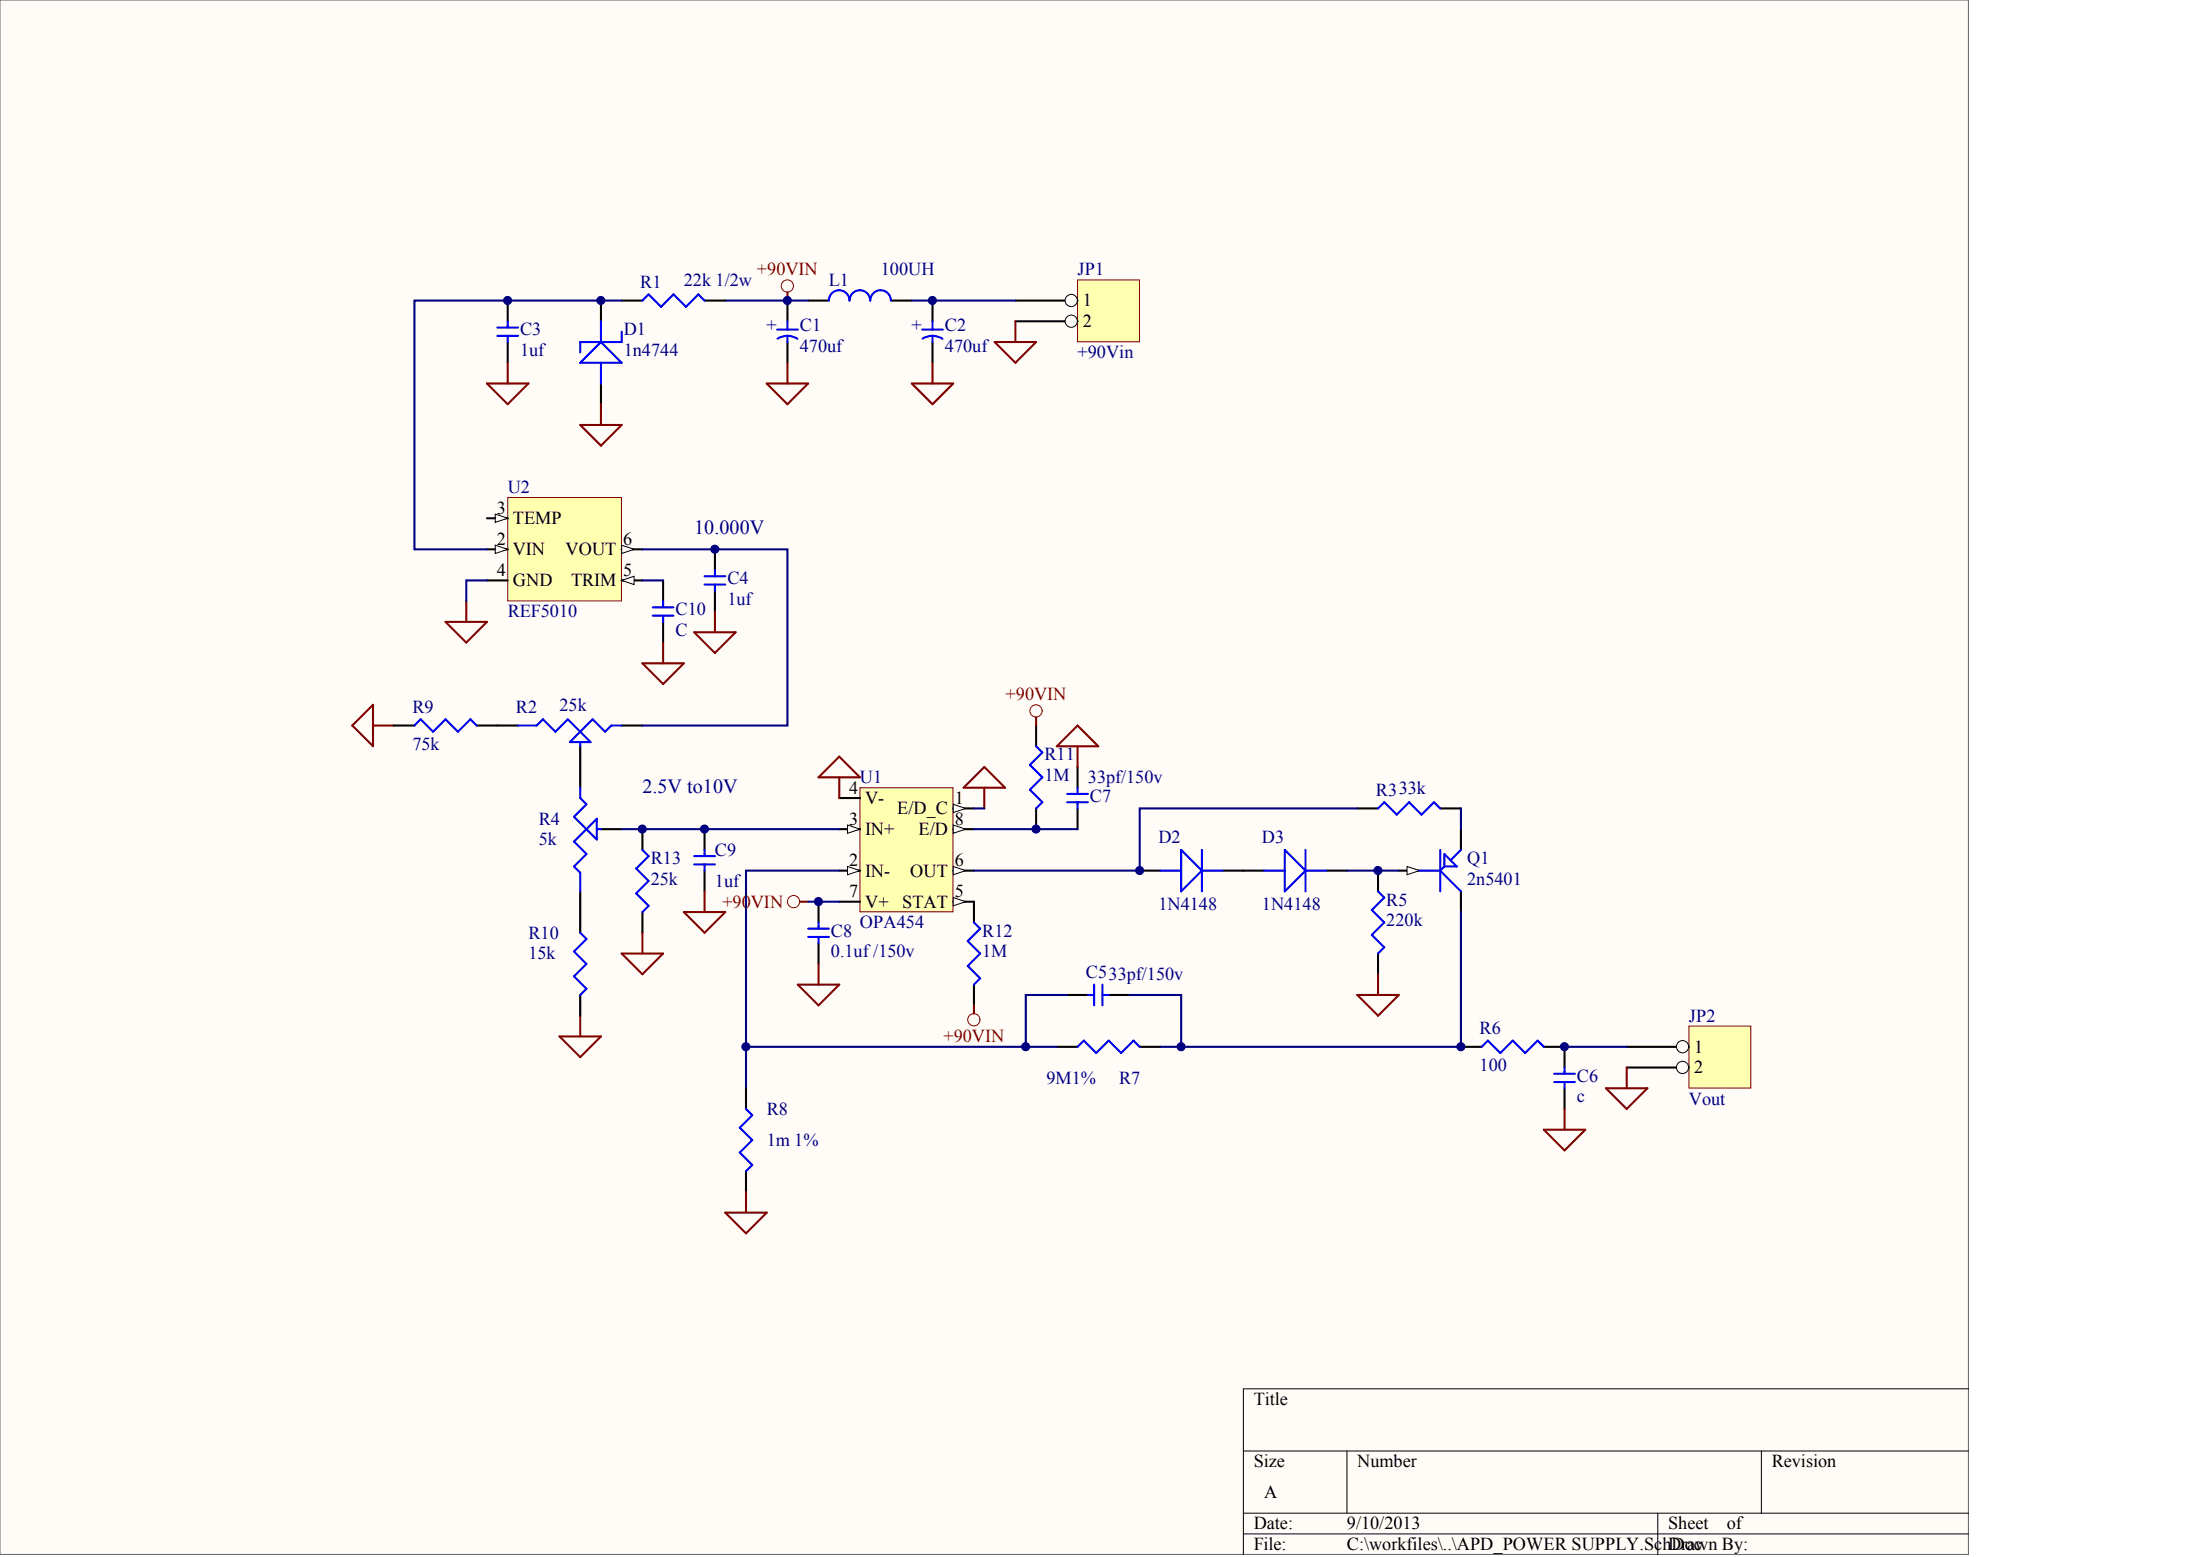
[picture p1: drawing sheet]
<svg xmlns="http://www.w3.org/2000/svg" width="840mm" height="594mm" viewBox="0 0 840 594" stroke-linecap="round" stroke-linejoin="round" font-family="sans-serif">
<path d="M0 0h751.2v593.1h-751.2z" fill="#fffcf8" stroke="#696969" stroke-width=".38"/>
<path d="M751.3 529.9h-276.8v63.3M474.5 553.6h276.8M514.1 553.6v23.8M672.2 553.6v23.8M474.5 577.4h276.8M632.7 577.4v15.8M474.5 585.3h276.8" fill="none" stroke="#000" stroke-width=".38"/>
<path d="M328.2 300.6h35.5v47.3h-35.5z" fill="#ffffb0" stroke="#800000" stroke-width=".38"/>
<path d="M320.3 332.2h7.9" fill="none" stroke="#000" stroke-width=".79"/>
<path d="M323.5 330.6l4.7 1.6-4.7 1.6z" fill="#fffcf8" stroke="#000" stroke-width=".38"/>
<path d="M320.3 316.4h7.9" fill="none" stroke="#000" stroke-width=".79"/>
<path d="M323.5 314.8l4.7 1.6-4.7 1.6z" fill="#fffcf8" stroke="#000" stroke-width=".38"/>
<path d="M363.8 332.2h7.9" fill="none" stroke="#000" stroke-width=".79"/>
<path d="M363.8 330.6l4.7 1.6-4.7 1.6z" fill="#fffcf8" stroke="#000" stroke-width=".38"/>
<path d="M320.3 304.5h7.9M320.3 344.1h7.9M363.8 344.1h7.9" fill="none" stroke="#000" stroke-width=".79"/>
<path d="M363.8 342.5l4.7 1.6-4.7 1.5z" fill="#fffcf8" stroke="#000" stroke-width=".38"/>
<path d="M363.8 308.5h7.9" fill="none" stroke="#000" stroke-width=".79"/>
<path d="M363.8 306.9l4.7 1.6-4.7 1.5z" fill="#fffcf8" stroke="#000" stroke-width=".38"/>
<path d="M363.8 316.4h7.9" fill="none" stroke="#000" stroke-width=".79"/>
<path d="M363.8 314.8l4.7 1.6-4.7 1.6z" fill="#fffcf8" stroke="#000" stroke-width=".38"/>
<path d="M193.8 189.8h43.4v39.5h-43.4z" fill="#ffffb0" stroke="#800000" stroke-width=".38"/>
<path d="M185.8 209.6h8" fill="none" stroke="#000" stroke-width=".79"/>
<path d="M189 208l4.8 1.6-4.8 1.6z" fill="#fffcf8" stroke="#000" stroke-width=".38"/>
<path d="M185.8 197.7h8" fill="none" stroke="#000" stroke-width=".79"/>
<path d="M189 196.2l4.8 1.5-4.8 1.6z" fill="#fffcf8" stroke="#000" stroke-width=".38"/>
<path d="M237.3 209.6h7.9" fill="none" stroke="#000" stroke-width=".79"/>
<path d="M237.3 208l4.7 1.6-4.7 1.6z" fill="#fffcf8" stroke="#000" stroke-width=".38"/>
<path d="M185.8 221.5h8M237.3 221.5h7.9" fill="none" stroke="#000" stroke-width=".79"/>
<path d="M237.3 221.5l4.7-1.6v3.1z" fill="#fffcf8" stroke="#000" stroke-width=".38"/>
<path d="M170 237.3h15.8l-7.9 7.9zM177.9 229.4v7.9" fill="none" stroke="#800000" stroke-width=".79"/>
<path d="M185.8 221.5h-7.9v7.9" fill="none" stroke="#000080" stroke-width=".79"/>
<path d="M411.2 106.8h23.7v23.6h-23.7z" fill="#ffffb0" stroke="#800000" stroke-width=".38"/>
<path d="M387.5 114.7h23.7" fill="none" stroke="#000" stroke-width=".79"/>
<circle cx="408.8" cy="114.7" r="2.33" fill="#fffcf8" stroke="#000" stroke-width=".38"/>
<path d="M387.5 122.6h23.7" fill="none" stroke="#000" stroke-width=".79"/>
<circle cx="408.8" cy="122.6" r="2.33" fill="#fffcf8" stroke="#000" stroke-width=".38"/>
<g fill="none" stroke="#800000" stroke-width=".79">
<path d="M193.8 138.4v7.9M300.5 138.4v7.9M355.9 138.4v7.9M379.6 130.5h15.8l-7.9 7.9zM387.5 122.6v7.9M185.8 146.3h15.9l-7.9 7.9zM229.3 154.2v7.9M292.6 146.3h15.8l-7.9 7.9zM348 146.3h15.8l-7.9 7.9zM221.4 162.1h15.9l-8 8zM272.8 233.3v7.9M264.9 241.2h15.9l-8 7.9z"/>
<path d="M142.4 268.9v15.8l-8-7.9zM142.4 276.8h7.9M261 348h15.8l-7.9 7.9zM268.9 340.1v7.9M213.5 395.5h15.8l-7.9 7.9zM221.4 387.5v8M284.7 454.8v7.9M276.8 462.7h15.8l-7.9 7.9z"/>
</g>
<g fill="none" stroke="#000" stroke-width=".79">
<path d="M193.8 114.7v7.9M229.3 114.7v7.9M237.3 114.7h7.9M268.9 114.7h7.9M300.5 114.7v7.9M308.4 114.7h7.9M340.1 114.7h7.9M355.9 114.7v7.9M193.8 130.5v7.9M300.5 130.5v7.9M355.9 130.5v7.9M229.3 146.3v7.9"/>
<path d="M272.8 209.6v7.9M272.8 225.4v7.9M189.8 276.8h7.9M237.3 276.8h7.9M221.4 284.7v15.9M229.3 316.4h8M268.9 316.4v7.9M518 308.5h7.9M549.6 308.5h7.9M268.9 332.2v7.9M435 332.2h7.9M466.6 332.2h15.8"/>
<path d="M506.1 332.2h8M533.8 332.2h7.9M221.4 340.1v7.9M403.3 399.4h7.9M435 399.4h7.9M284.7 415.2v7.9M284.7 446.9v7.9"/>
</g>
<g fill="none" stroke="#00f" stroke-width=".79">
<path d="M245.2 114.7l2.3-2.4 4.8 4.8 4.7-4.8 4.8 4.8 4.7-4.8 2.4 2.4M340 114.7a3.9 3.9 0 0 0-3.9-4 3.9 3.9 0 0 0-3.9 4 4 4 0 0 0-4-4 4 4 0 0 0-4 4 4 4 0 0 0-3.9-4 4 4 0 0 0-4 4M189.8 125h7.9M189.8 128.1h7.9M193.8 122.6v2.4M193.8 128.1v2.4M229.3 130.5l8 7.9h-15.9zM229.3 122.6v7.9M229.3 138.4v7.9M237.3 126.6v3.9h-15.9v4M296.6 125.8h7.9M300.5 128.1l1.7 .3 2.1 .9"/>
<path d="M300.5 128.1l-2.2 .4-1.6 .7M300.5 122.6v3.2M300.5 128.1v2.4M351.9 125.8h7.9M355.9 128.1l2.2 .4 1.6 .8M355.9 128.1l-2.3 .4-1.5 .7M355.9 122.6v3.2M355.9 128.1v2.4M268.9 219.9h7.9M272.8 217.5v2.4M268.9 223h7.9M272.8 223v2.4"/>
<path d="M197.7 276.8h7.1l2.4-2.3 4.7 4.7 4.8-4.7 8.7 8.7h-7.9l8.7-8.7 4.7 4.7 2.4-2.4h4M221.4 283.2v1.5M221.4 300.6v3.9l2.4 2.4-4.7 4.7 8.7 8.7v-7.9l-8.7 8.7 4.7 4.8-4.7 4.7 2.3 2.4v7.1M227.8 316.4h1.5M525.9 308.5l2.4-2.4 4.7 4.7 4.8-4.7 4.7 4.7 4.8-4.7 2.3 2.4M264.9 326.7h7.9M264.9 329.8h7.9M268.9 324.3v2.4M268.9 329.8v2.4M442.9 332.2h7.9M450.8 324.3l7.9 7.9-7.9 7.9zM458.7 324.3v15.8"/>
<path d="M458.7 332.2h7.9M482.4 332.2h7.9M490.3 324.3l7.9 7.9-7.9 7.9zM498.2 332.2h7.9M498.2 324.3v15.8M411.2 399.4l2.4-2.4 4.8 4.8 4.7-4.8 4.7 4.8 4.8-4.8 2.4 2.4M284.7 423.1l2.4 2.4-4.8 4.8 4.8 4.7-4.8 4.7 4.8 4.8-2.4 2.4"/>
</g>
<path d="M276.8 114.7h31.6M348 114.7h39.5M320.3 332.2h-35.6v83" fill="none" stroke="#000080" stroke-width=".79"/>
<path d="M537 330.6l4.7 1.6-4.7 1.6z" fill="#fffcf8" stroke="#000" stroke-width=".38"/>
<path d="M557.5 316.4v7.9M525.9 332.2v7.9M557.5 340.1v7.9M407.3 379.6h7.9M423.1 379.6h7.9M525.9 363.8v7.9M557.5 399.4h8M589.2 399.4h7.9v7.9M597.1 415.2v7.9" fill="none" stroke="#000" stroke-width=".79"/>
<g fill="none" stroke="#00f" stroke-width=".79">
<path d="M541.7 332.2h7.9M549.6 324.3v15.8M549.6 332.2l7.9 7.9M551.2 325.9l4.8 4.7h-4.8zM551.2 330.6l-1.6 1.6M557.5 324.3l-3.9 3.9M525.9 340.1l2.4 2.4-4.8 4.7 4.8 4.8-4.8 4.7 4.8 4.7-2.4 2.4M415.2 379.6h2.4M417.6 375.7v7.9M420.7 379.6h2.4M420.7 375.7v7.9M565.5 399.4l2.3-2.4 4.8 4.8 4.7-4.8 4.8 4.8 4.7-4.8 2.4 2.4"/>
<path d="M593.1 409.7h7.9M593.1 412.9h7.9M597.1 407.3v2.4M597.1 412.9v2.3"/>
</g>
<path d="M518 308.5h-83v23.7h-63.3M557.5 308.5v7.9M514.1 332.2h19.7M407.3 379.6h-15.8v19.8" fill="none" stroke="#000080" stroke-width=".79"/>
<path d="M518 379.6h15.8l-7.9 7.9zM525.9 371.7v7.9M589.2 431h15.8l-7.9 8zM597.1 423.1v7.9" fill="none" stroke="#800000" stroke-width=".79"/>
<path d="M644.5 391.5h23.7v23.7h-23.7z" fill="#ffffb0" stroke="#800000" stroke-width=".38"/>
<path d="M620.8 399.4h23.7" fill="none" stroke="#000" stroke-width=".79"/>
<circle cx="642.1" cy="399.4" r="2.33" fill="#fffcf8" stroke="#000" stroke-width=".38"/>
<path d="M620.8 407.3h23.7" fill="none" stroke="#000" stroke-width=".79"/>
<circle cx="642.1" cy="407.3" r="2.33" fill="#fffcf8" stroke="#000" stroke-width=".38"/>
<path d="M237.3 114.7h-79.1v94.9h27.6M245.2 209.6h55.3v67.2h-55.3M245.2 221.5h7.9M237.3 316.4h83M371.7 308.5h4M371.7 316.4h39.5M308.4 344.1h11.9M557.5 348v51.4h-114.6M431 379.6h19.8v19.8M284.7 399.4h118.6M597.1 399.4h23.7" fill="none" stroke="#000080" stroke-width=".79"/>
<g fill="none" stroke="#800000" stroke-width=".79">
<path d="M300.5 111.5v3.2M245.2 253.1h15.8l-7.9 7.9zM253.1 245.2v7.9M395.4 273.7v3.1M411.2 276.8l8 7.9h-15.9zM320.3 288.7l7.9 7.9h-15.8zM320.3 296.6v7.9M375.7 292.6l7.9 8h-15.9zM411.2 284.7v7.9M375.7 300.6v7.9M245.2 355.9v7.9M305.3 344.1h3.1"/>
<path d="M237.3 363.8h15.8l-7.9 7.9zM304.5 375.7h15.8l-7.9 7.9zM312.4 367.8v7.9M371.7 383.6v3.2M612.9 415.2h15.8l-7.9 7.9zM620.8 407.3v7.9"/>
</g>
<g fill="none" stroke="#000" stroke-width=".79">
<path d="M253.1 221.5v7.9M253.1 237.3v7.9M150.3 276.8h7.9M181.9 276.8h7.9M395.4 276.8v7.9M411.2 292.6v8M245.2 316.4v7.9M395.4 308.5v7.9M411.2 308.5v7.9M221.4 348v7.9M245.2 348v7.9M312.4 344.1v7.9"/>
<path d="M312.4 359.9v7.9M371.7 344.1v7.9M221.4 379.6v7.9M371.7 375.7v7.9"/>
</g>
<g fill="none" stroke="#00f" stroke-width=".79">
<path d="M249.1 234.9h7.9M249.1 231.7h7.9M253.1 229.4v2.3M253.1 234.9v2.4M158.2 276.8l2.3-2.3 4.8 4.7 4.7-4.7 4.8 4.7 4.7-4.7 2.4 2.3M395.4 284.7l2.4 2.4-4.7 4.8 4.7 4.7-4.7 4.7 4.7 4.8-2.4 2.4M407.3 306.1h7.9M407.3 302.9h7.9M411.2 300.6v2.3M411.2 306.1v2.4M245.2 324.3l2.3 2.4-4.7 4.7 4.7 4.7-4.7 4.8 4.7 4.7-2.3 2.4M221.4 355.9l2.4 2.4-4.7 4.7 4.7 4.8-4.7 4.7 4.7 4.8-2.4 2.3"/>
<path d="M308.4 354.3h7.9M308.4 357.5h7.9M312.4 352v2.3M312.4 357.5v2.4M371.7 352l2.4 2.3-4.8 4.8 4.8 4.7-4.8 4.8 4.8 4.7-2.4 2.4"/>
</g>
<g fill="none" stroke="#800000" stroke-width=".38">
<circle cx="300.5" cy="109.1" r="2.33"/>
<circle cx="395.4" cy="271.2" r="2.33"/>
<circle cx="302.9" cy="344" r="2.33"/>
<circle cx="371.7" cy="389.1" r="2.33"/>
</g>
<g fill="#000080" stroke="#000080" stroke-width=".38">
<circle cx="193.7" cy="114.7" r="1.54"/>
<circle cx="229.3" cy="114.7" r="1.54"/>
<circle cx="245.1" cy="316.3" r="1.54"/>
<circle cx="268.8" cy="316.3" r="1.54"/>
<circle cx="272.8" cy="209.6" r="1.54"/>
<circle cx="284.7" cy="399.4" r="1.54"/>
<circle cx="300.5" cy="114.7" r="1.54"/>
<circle cx="312.3" cy="344" r="1.54"/>
<circle cx="355.8" cy="114.7" r="1.54"/>
<circle cx="391.4" cy="399.4" r="1.54"/>
<circle cx="395.4" cy="316.3" r="1.54"/>
<circle cx="434.9" cy="332.1" r="1.54"/>
<circle cx="450.7" cy="399.4" r="1.54"/>
<circle cx="525.9" cy="332.1" r="1.54"/>
<circle cx="557.5" cy="399.4" r="1.54"/>
<circle cx="597.1" cy="399.4" r="1.54"/>
</g>
<g font-size="7.7" fill="#000080">
<text x="264.9" y="203.8">10.000V</text>
<text x="245.2" y="302.6">2.5V to10V</text>
</g>
<g font-size="7" fill="#800000">
<text x="288.9" y="105.1">+90VIN</text>
<text x="383.8" y="267.2">+90VIN</text>
<text x="275.7" y="346.3">+90VIN</text>
<text x="360.1" y="397.7">+90VIN</text>
</g>
<g font-size="7" fill="#000080">
<text x="336.1" y="105.1">100UH</text>
<text x="411.2" y="105.1">JP1</text>
<text x="244.4" y="109.8">R1</text>
<text x="261" y="109">22k 1/2w</text>
<text x="316.3" y="109">L1</text>
<text x="198.5" y="128">C3</text>
<text x="238" y="128">D1</text>
<text x="292.5" y="126.4">+</text>
<text x="305.3" y="126.4">C1</text>
<text x="347.9" y="126.4">+</text>
<text x="360.6" y="126.4">C2</text>
<text x="198.5" y="135.9">1uf</text>
<text x="238" y="135.9">1n4744</text>
<text x="305.3" y="134.3">470uf</text>
<text x="360.6" y="134.3">470uf</text>
<text x="411.2" y="136.7">+90Vin</text>
<text x="193.8" y="188.1">U2</text>
<text x="277.6" y="222.9">C4</text>
<text x="277.6" y="230.8">1uf</text>
<text x="193.8" y="235.6">REF5010</text>
<text x="257.8" y="234.8">C10</text>
<text x="257.8" y="242.7">C</text>
<text x="157.4" y="272">R9</text>
<text x="196.9" y="272">R2</text>
<text x="213.5" y="271.2">25k</text>
<text x="157.4" y="286.2">75k</text>
<text x="398.6" y="290.1">R11</text>
<text x="328.2" y="298.8">U1</text>
<text x="398.6" y="298.1">1M</text>
<text x="415.2" y="298.8">33pf/150v</text>
<text x="416" y="306">C7</text>
<text x="525.1" y="303.6">R333k</text>
<text x="205.6" y="314.7">R4</text>
<text x="205.6" y="322.6">5k</text>
<text x="442.1" y="321.8">D2</text>
<text x="481.6" y="321.8">D3</text>
<text x="248.3" y="329.7">R13</text>
<text x="272.8" y="326.5">C9</text>
<text x="559.9" y="329.7">Q1</text>
<text x="248.3" y="337.6">25k</text>
<text x="272.8" y="338.4">1uf</text>
<text x="559.9" y="337.6">2n5401</text>
<text x="442.1" y="347.1">1N4148</text>
<text x="481.6" y="347.1">1N4148</text>
<text x="529.1" y="345.5">R5</text>
<text x="529.1" y="353.4">220k</text>
<text x="201.7" y="358.2">R10</text>
<text x="317.1" y="357.4">C8</text>
<text x="328.2" y="354.2">OPA454</text>
<text x="374.9" y="357.4">R12</text>
<text x="317.1" y="365.3">0.1uf /150v</text>
<text x="374.9" y="365.3">1M</text>
<text x="201.7" y="366.1">15k</text>
<text x="414.4" y="373.2">C533pf/150v</text>
<text x="644.5" y="389.8">JP2</text>
<text x="564.7" y="394.5">R6</text>
<text x="399.4" y="413.5">9M1%</text>
<text x="427.1" y="413.5">R7</text>
<text x="564.7" y="408.8">100</text>
<text x="601.8" y="412.7">C6</text>
<text x="292.6" y="425.4">R8</text>
<text x="601.8" y="420.6">c</text>
<text x="644.5" y="421.4">Vout</text>
<text x="292.6" y="437.2">1m 1%</text>
</g>
<g font-size="7">
<text x="413.2" y="116.9">1</text>
<text x="413.2" y="124.8">2</text>
<text x="189.6" y="196">3</text>
<text x="195.7" y="200">TEMP</text>
<text x="189.6" y="207.9">2</text>
<text x="237.9" y="207.9">6</text>
<text x="195.7" y="211.8">VIN</text>
<text x="215.8" y="211.8">VOUT</text>
<text x="189.6" y="219.8">4</text>
<text x="237.9" y="219.8">5</text>
<text x="195.7" y="223.7">GND</text>
<text x="218" y="223.7">TRIM</text>
<text x="324.1" y="302.8">4</text>
<text x="330.2" y="306.8">V-</text>
<text x="342.4" y="310.7">E/D_C</text>
<text x="364.4" y="306.8">1</text>
<text x="324.1" y="314.7">3</text>
<text x="364.4" y="314.7">8</text>
<text x="330.2" y="318.6">IN+</text>
<text x="350.6" y="318.6">E/D</text>
<text x="324.1" y="330.5">2</text>
<text x="330.2" y="334.4">IN-</text>
<text x="347.4" y="334.4">OUT</text>
<text x="364.4" y="330.5">6</text>
<text x="324.1" y="342.3">7</text>
<text x="330.2" y="346.3">V+</text>
<text x="344.3" y="346.3">STAT</text>
<text x="364.4" y="342.3">5</text>
<text x="646.5" y="401.7">1</text>
<text x="646.5" y="409.6">2</text>
<text x="478.5" y="536.1">Title</text>
<text x="478.5" y="559.8">Size</text>
<text x="518" y="559.8">Number</text>
<text x="676.2" y="559.8">Revision</text>
<text x="482.4" y="571.7">A</text>
<text x="478.5" y="583.6">Date:</text>
<text x="514.1" y="583.6">9/10/2013</text>
<text x="636.6" y="583.6">Sheet</text>
<text x="659" y="583.6">of</text>
<text x="478.5" y="591.5">File:</text>
<text x="514.1" y="591.5">C:\workfiles\..\APD_POWER SUPPLY.SchDoc</text>
<text x="636.6" y="591.5">Drawn By:</text>
</g>
</svg>
